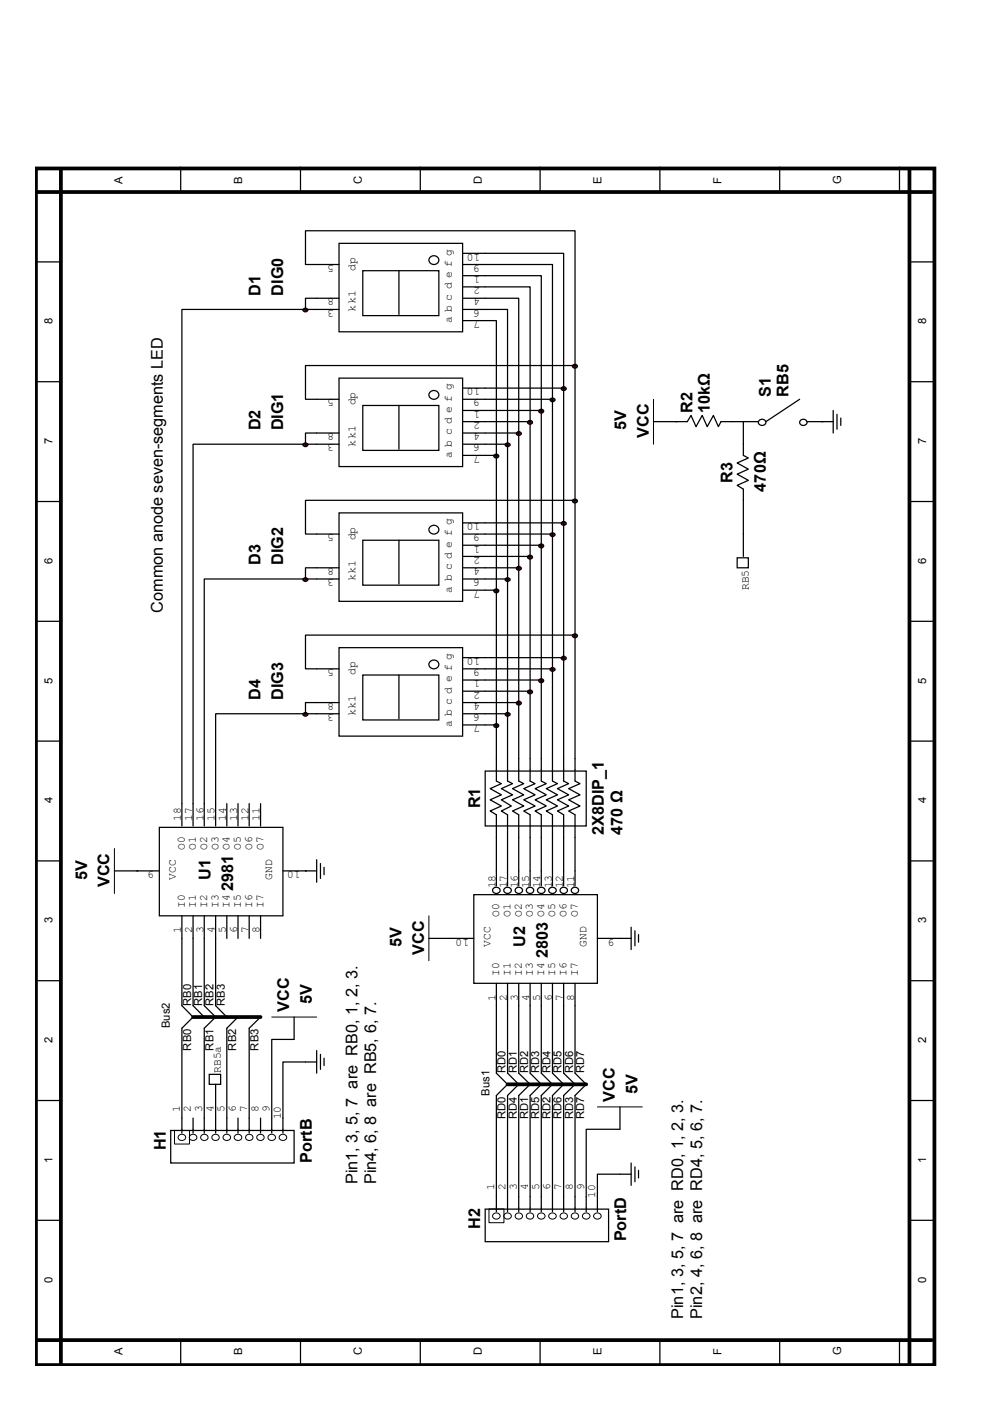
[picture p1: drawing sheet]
<svg xmlns="http://www.w3.org/2000/svg" width="210mm" height="297mm" viewBox="0 0 210 297" stroke-linecap="round" stroke-linejoin="round" font-family="sans-serif">
<path d="M7.6 35.7h190.5v253.7h-190.5zM12.9 36v253.4M192.8 36v253.4M7.6 40.7h190M7.6 284.1h190" fill="none" stroke="#000" stroke-width=".79"/>
<g fill="none" stroke="#000" stroke-width=".26">
<path d="M38.3 35.4v5.3M63.7 35.4v5.3M89.1 35.4v5.3M114.5 35.4v5.3M139.9 35.4v5.3M165.3 35.4v5.3M190.7 35.4v5.3M7.6 55.5h5.3M67.1 56.1h4.8M71.9 51.6h26.2v18.7h-26.2zM76.9 57.4h16.1v9.5h-16.1zM84.6 57.4v9.3"/>
<path d="M91.3 54.5a1.02 1.02 0 0 1 1.4-.1 1.02 1.02 0 0 1 0 1.5 1.02 1.02 0 0 1-1.4-.1 .83 .83 0 0 1 0-1.3zM98.1 58.5h4.8M98.1 56.1h4.8M98.1 53.7h4.8M192.8 55.5h5.3M67.1 65.6h4.8M67.1 63.2h4.8M98.1 60.8h4.8M98.1 65.6h4.8M98.1 63.2h4.8M98.1 68h4.8M7.6 80.9h5.3"/>
<path d="M67.1 94.2h4.8M67.1 91.8h4.8M67.1 84.7h4.8M71.9 80.2h26.2v18.7h-26.2zM76.9 86h16.1v9.5h-16.1zM84.6 86v9.2M91.3 83.1a1.02 1.02 0 0 1 1.4-.1 1.02 1.02 0 0 1 0 1.5 1.02 1.02 0 0 1-1.4-.1 .83 .83 0 0 1 0-1.3zM98.1 87h4.8M98.1 89.4h4.8M98.1 94.2h4.8M98.1 91.8h4.8M98.1 84.7h4.8"/>
<path d="M98.1 96.6h4.8M98.1 82.3h4.8M192.8 80.9h5.3M7.6 106.3h5.3M67.1 113.2h4.8M71.9 108.7h26.2v18.8h-26.2zM76.9 114.5h16.1v9.6h-16.1zM84.6 114.5v9.3M91.3 111.6a1.02 1.02 0 0 1 1.4 0 1.02 1.02 0 0 1 0 1.4 1.02 1.02 0 0 1-1.4 0 .83 .83 0 0 1 0-1.4zM98.1 115.6h4.8M98.1 118h4.8M98.1 113.2h4.8"/>
<path d="M98.1 110.9h4.8M192.8 106.3h5.3M7.6 131.7h5.3M67.1 122.8h4.8M67.1 120.4h4.8M71.9 137.3h26.2v18.8h-26.2zM98.1 139.4h4.8M98.1 122.8h4.8M98.1 120.4h4.8M98.1 125.1h4.8M192.8 131.7h5.3M7.6 157.1h5.3"/>
<path d="M67.1 151.3h4.8M67.1 149h4.8M67.1 141.8h4.8M76.9 143.1h16.1v9.5h-16.1zM84.6 143.1v9.3M91.3 140.2a1.02 1.02 0 0 1 1.4-.1 1.02 1.02 0 0 1 0 1.5 1.02 1.02 0 0 1-1.4-.1 .83 .83 0 0 1 0-1.3zM98.1 144.2h4.8M98.1 146.5h4.8M98.1 151.3h4.8M98.1 149h4.8M98.1 141.8h4.8M98.1 153.7h4.8"/>
<path d="M192.8 157.1h5.3M33.8 175.4h26.2v18.8h-26.2zM38.6 170.4v4.7M40.9 170.4v4.7M43.3 170.4v4.7M45.7 170.4v4.7M48.1 170.4v4.7M50.5 170.4v4.7M52.8 170.4v4.7M55.2 170.4v4.7M102.9 163.5h21.4v11.6h-21.4zM105.2 160.9v4.7l1.1 .5-2.4 1.1 2.4 1.3-2.4 1.1 2.4 1.3-2.4 1 1.3 .9v4.7"/>
<path d="M107.6 160.9v4.7l1.1 .5-2.4 1.1 2.4 1.3-2.4 1.1 2.1 1.3-2.1 1 1.3 .9v4.7M110 160.9v4.7l1 .5-2.3 1.1 2.3 1.3-2.3 1.1 2.3 1.3-2.3 1 1.3 .9v4.7M112.4 160.9v4.7l1.1 .5-2.5 1.1 2.5 1.3-2.5 1.1 2.5 1.3-2.5 1 1.4 .9v4.7M114.8 160.9v4.7l1 .5-2.3 1.1 2.3 1.3-2.3 1.1 2.3 1.3-2.3 1 1.3 .9v4.7M117.1 160.9v4.7l1.1 .5-2.4 1.1 2.4 1.3-2.4 1.1 2.4 1.3-2.4 1 1.3 .9v4.7M119.5 160.9v4.7l1.1 .5-2.4 1.1 2.4 1.3-2.4 1.1 2.4 1.3-2.4 1 1.3 .9v4.7M121.9 160.9v4.7l1.1 .5-2.4 1.1 2.4 1.3-2.4 1.1 2.4 1.3-2.4 1 1.3 .9v4.7M7.6 182.5h5.3M29 184.6h4.8M38.6 194.2v4.8M40.9 194.2v4.8M43.3 194.2v4.8"/>
<path d="M45.7 194.2v4.8M48.1 194.2v4.8M50.5 194.2v4.8M52.8 194.2v4.8M55.2 194.2v4.8M60 184.6h4.8M95.7 199h4.8M100.5 189.7h26.2v18.8h-26.2zM104.7 188.3a.71 .71 0 0 1 1.1 0 .71 .71 0 0 1-.3 1.1 .7 .7 0 0 1-.9-.2 .7 .7 0 0 1 .1-.9zM105.2 184.6v3.2M107.1 188.3a.71 .71 0 0 1 1.1 0 .71 .71 0 0 1-.3 1.1 .7 .7 0 0 1-.9-.2 .7 .7 0 0 1 .1-.9zM107.6 184.6v3.2"/>
<path d="M109.4 188.3a.71 .71 0 0 1 1.2 0 .71 .71 0 0 1-.3 1.1 .7 .7 0 0 1-.9-.2 .7 .7 0 0 1 0-.9zM110 184.6v3.2M111.8 188.3a.71 .71 0 0 1 1.1 0 .71 .71 0 0 1-.2 1.1 .7 .7 0 0 1-.9-.2 .7 .7 0 0 1 0-.9zM112.4 184.6v3.2M114.2 188.3a.71 .71 0 0 1 1.1 0 .71 .71 0 0 1-.2 1.1 .7 .7 0 0 1-.9-.2 .7 .7 0 0 1 0-.9zM114.8 184.6v3.2M116.6 188.3a.71 .71 0 0 1 1.1 0 .71 .71 0 0 1-.3 1.1 .7 .7 0 0 1-.8-.2 .7 .7 0 0 1 0-.9zM117.1 184.6v3.2M119 188.3a.71 .71 0 0 1 1.1 0 .71 .71 0 0 1-.3 1.1 .7 .7 0 0 1-.9-.2 .7 .7 0 0 1 .1-.9zM119.5 184.6v3.2M121.3 188.3a.71 .71 0 0 1 1.1 0 .71 .71 0 0 1-.2 1.1 .7 .7 0 0 1-.9-.2 .7 .7 0 0 1 0-.9zM121.9 184.6v3.2"/>
<path d="M126.7 199h4.7M192.8 182.5h5.3M7.6 207.9h5.3M105.2 208.5v4.7M107.6 208.5v4.7M110 208.5v4.7M112.4 208.5v4.7M114.8 208.5v4.7M117.1 208.5v4.7M119.5 208.5v4.7M121.9 208.5v4.7M192.8 207.9h5.3"/>
<path d="M7.6 233.3h5.3M192.8 233.3h5.3M7.6 258.7h5.3M192.8 258.7h5.3M38.3 284.1v5.3M63.7 284.1v5.3M89.1 284.1v5.3M114.5 284.1v5.3M139.9 284.1v5.3M165.3 284.1v5.3M190.7 284.1v5.3"/>
</g>
<path d="M104.8 125.1a.59 .59 0 0 1 .9 .2 .5 .5 0 0 1-.5 .4 .5 .5 0 0 1-.4-.6z" fill-rule="evenodd" fill="#f00"/>
<path d="M104.8 125.1a.59 .59 0 0 1 .9 .2 .5 .5 0 0 1-.5 .4 .5 .5 0 0 1-.4-.6z" fill="none" stroke="#000" stroke-width=".26"/>
<path d="M104.8 96.5a.59 .59 0 0 1 .9 .2 .5 .5 0 0 1-.5 .4 .5 .5 0 0 1-.4-.6z" fill-rule="evenodd" fill="#f00"/>
<path d="M104.8 96.5a.59 .59 0 0 1 .9 .2 .5 .5 0 0 1-.5 .4 .5 .5 0 0 1-.4-.6z" fill="none" stroke="#000" stroke-width=".26"/>
<path d="M107.2 94.1a.5 .5 0 0 1 .6-.2 .5 .5 0 0 1 .3 .6 .59 .59 0 0 1-1-.2z" fill-rule="evenodd" fill="#f00"/>
<path d="M107.2 94.1a.5 .5 0 0 1 .6-.2 .5 .5 0 0 1 .3 .6 .59 .59 0 0 1-1-.2z" fill="none" stroke="#000" stroke-width=".26"/>
<path d="M107.2 122.7a.5 .5 0 0 1 .6-.2 .5 .5 0 0 1 .3 .6 .59 .59 0 0 1-1-.2z" fill-rule="evenodd" fill="#f00"/>
<path d="M107.2 122.7a.5 .5 0 0 1 .6-.2 .5 .5 0 0 1 .3 .6 .59 .59 0 0 1-1-.2z" fill="none" stroke="#000" stroke-width=".26"/>
<path d="M109.5 91.7a.5 .5 0 0 1 .7-.2 .5 .5 0 0 1 .3 .6 .59 .59 0 0 1-1-.2z" fill-rule="evenodd" fill="#f00"/>
<path d="M109.5 91.7a.5 .5 0 0 1 .7-.2 .5 .5 0 0 1 .3 .6 .59 .59 0 0 1-1-.2z" fill="none" stroke="#000" stroke-width=".26"/>
<path d="M109.5 120.3a.5 .5 0 0 1 .7-.2 .5 .5 0 0 1 .3 .6 .59 .59 0 0 1-1-.2z" fill-rule="evenodd" fill="#f00"/>
<path d="M109.5 120.3a.5 .5 0 0 1 .7-.2 .5 .5 0 0 1 .3 .6 .59 .59 0 0 1-1-.2z" fill="none" stroke="#000" stroke-width=".26"/>
<path d="M111.9 89.3a.57 .57 0 0 1 1 .3 .5 .5 0 0 1-.6 .3 .5 .5 0 0 1-.4-.6z" fill-rule="evenodd" fill="#f00"/>
<path d="M111.9 89.3a.57 .57 0 0 1 1 .3 .5 .5 0 0 1-.6 .3 .5 .5 0 0 1-.4-.6z" fill="none" stroke="#000" stroke-width=".26"/>
<path d="M111.9 117.9a.57 .57 0 0 1 1 .2 .5 .5 0 0 1-.6 .4 .5 .5 0 0 1-.4-.6z" fill-rule="evenodd" fill="#f00"/>
<path d="M111.9 117.9a.57 .57 0 0 1 1 .2 .5 .5 0 0 1-.6 .4 .5 .5 0 0 1-.4-.6z" fill="none" stroke="#000" stroke-width=".26"/>
<path d="M114.3 87a.59 .59 0 0 1 1 .2 .5 .5 0 0 1-.6 .4 .5 .5 0 0 1-.4-.6z" fill-rule="evenodd" fill="#f00"/>
<path d="M114.3 87a.59 .59 0 0 1 1 .2 .5 .5 0 0 1-.6 .4 .5 .5 0 0 1-.4-.6z" fill="none" stroke="#000" stroke-width=".26"/>
<path d="M114.3 115.5a.59 .59 0 0 1 1 .2 .5 .5 0 0 1-.6 .4 .5 .5 0 0 1-.4-.6z" fill-rule="evenodd" fill="#f00"/>
<path d="M114.3 115.5a.59 .59 0 0 1 1 .2 .5 .5 0 0 1-.6 .4 .5 .5 0 0 1-.4-.6z" fill="none" stroke="#000" stroke-width=".26"/>
<path d="M116.7 84.6a.5 .5 0 0 1 .6-.2 .5 .5 0 0 1 .3 .6 .59 .59 0 0 1-1-.2z" fill-rule="evenodd" fill="#f00"/>
<path d="M116.7 84.6a.5 .5 0 0 1 .6-.2 .5 .5 0 0 1 .3 .6 .59 .59 0 0 1-1-.2z" fill="none" stroke="#000" stroke-width=".26"/>
<path d="M116.7 113.2a.5 .5 0 0 1 .6-.2 .5 .5 0 0 1 .3 .6 .59 .59 0 0 1-1-.2z" fill-rule="evenodd" fill="#f00"/>
<path d="M116.7 113.2a.5 .5 0 0 1 .6-.2 .5 .5 0 0 1 .3 .6 .59 .59 0 0 1-1-.2z" fill="none" stroke="#000" stroke-width=".26"/>
<path d="M119.1 82.2a.5 .5 0 0 1 .6-.2 .5 .5 0 0 1 .3 .6 .59 .59 0 0 1-1-.2z" fill-rule="evenodd" fill="#f00"/>
<path d="M119.1 82.2a.5 .5 0 0 1 .6-.2 .5 .5 0 0 1 .3 .6 .59 .59 0 0 1-1-.2z" fill="none" stroke="#000" stroke-width=".26"/>
<path d="M119.1 110.8a.5 .5 0 0 1 .6-.2 .5 .5 0 0 1 .3 .6 .59 .59 0 0 1-1-.2z" fill-rule="evenodd" fill="#f00"/>
<path d="M119.1 110.8a.5 .5 0 0 1 .6-.2 .5 .5 0 0 1 .3 .6 .59 .59 0 0 1-1-.2z" fill="none" stroke="#000" stroke-width=".26"/>
<path d="M121.4 77.4a.59 .59 0 0 1 1 .2 .5 .5 0 0 1-.6 .4 .5 .5 0 0 1-.4-.6z" fill-rule="evenodd" fill="#f00"/>
<path d="M121.4 77.4a.59 .59 0 0 1 1 .2 .5 .5 0 0 1-.6 .4 .5 .5 0 0 1-.4-.6z" fill="none" stroke="#000" stroke-width=".26"/>
<path d="M121.4 106a.59 .59 0 0 1 1 .2 .5 .5 0 0 1-.6 .4 .5 .5 0 0 1-.4-.6z" fill-rule="evenodd" fill="#f00"/>
<path d="M121.4 106a.59 .59 0 0 1 1 .2 .5 .5 0 0 1-.6 .4 .5 .5 0 0 1-.4-.6z" fill="none" stroke="#000" stroke-width=".26"/>
<path d="M64.3 65.5a.59 .59 0 0 1 1 .2 .5 .5 0 0 1-.6 .4 .5 .5 0 0 1-.4-.6z" fill-rule="evenodd" fill="#f00"/>
<path d="M64.3 65.5a.59 .59 0 0 1 1 .2 .5 .5 0 0 1-.6 .4 .5 .5 0 0 1-.4-.6z" fill="none" stroke="#000" stroke-width=".26"/>
<path d="M64.3 94.1a.59 .59 0 0 1 1 .2 .5 .5 0 0 1-.6 .4 .5 .5 0 0 1-.4-.6z" fill-rule="evenodd" fill="#f00"/>
<path d="M64.3 94.1a.59 .59 0 0 1 1 .2 .5 .5 0 0 1-.6 .4 .5 .5 0 0 1-.4-.6z" fill="none" stroke="#000" stroke-width=".26"/>
<path d="M64.3 122.7a.59 .59 0 0 1 1 .2 .5 .5 0 0 1-.6 .4 .5 .5 0 0 1-.4-.6z" fill-rule="evenodd" fill="#f00"/>
<path d="M64.3 122.7a.59 .59 0 0 1 1 .2 .5 .5 0 0 1-.6 .4 .5 .5 0 0 1-.4-.6z" fill="none" stroke="#000" stroke-width=".26"/>
<path d="M64.3 151.3a.59 .59 0 0 1 1 .2 .5 .5 0 0 1-.6 .3 .5 .5 0 0 1-.4-.5z" fill-rule="evenodd" fill="#f00"/>
<g fill="none" stroke="#000" stroke-width=".26">
<path d="M64.3 151.3a.59 .59 0 0 1 1 .2 .5 .5 0 0 1-.6 .3 .5 .5 0 0 1-.4-.5zM24.3 184.6h4.7M64.8 184.6h2.3M67.1 182.3v4.8M67.9 183.1v3.2M68.7 183.9v1.6M90.9 199h4.8M131.4 199h2.4M133.8 196.6v4.7M134.6 197.3v3.2M135.4 198.2v1.6M62.4 215.6v4.8"/>
<path d="M36.2 239.7h26.2v6.9h-26.2zM38.6 237.1v3.1M40.9 237.1v3.1M43.3 237.1v3.1M45.7 237.1v3.1M48.1 237.1v3.1M50.5 237.1v3.1M52.8 237.1v3.1M55.2 237.1v3.1M57.6 237.1v3.1M60 237.1v3.1M64.8 225.2h2.3"/>
<path d="M67.1 222.7v4.8M67.9 223.6v3.1M68.7 224.4v1.5M131.4 234.7v4.7M102.9 256.4h26.1v6.9h-26.1zM105.2 253.7v3.2M107.6 253.7v3.2M110 253.7v3.2M112.4 253.7v3.2M114.8 253.7v3.2M117.1 253.7v3.2M119.5 253.7v3.2"/>
<path d="M121.9 253.7v3.2M124.3 253.7v3.2M126.7 253.7v3.2M131.4 249h2.4M133.8 246.6v4.7M134.6 247.4v3.2M135.4 248.1v1.7"/>
</g>
<g fill="none" stroke="#000" stroke-width=".21">
<path d="M24.3 179.9v9.5M90.9 194.2v9.5M57.6 215.6h9.5M37 239.7h3.2v2.9h-3.2zM126.7 234.7h9.5M38 240.7a.71 .71 0 0 1 1.1 0 .71 .71 0 0 1-.2 1.1 .7 .7 0 0 1-.9-.2 .7 .7 0 0 1 0-.9zM40.4 240.7a.71 .71 0 0 1 1.1 0 .71 .71 0 0 1-.3 1.1 .7 .7 0 0 1-.9-.2 .7 .7 0 0 1 .1-.9zM42.8 240.7a.71 .71 0 0 1 1.1 0 .71 .71 0 0 1-.3 1.1 .69 .69 0 0 1-.9-.2 .69 .69 0 0 1 .1-.9zM45.1 240.7a.71 .71 0 0 1 1.2 0 .71 .71 0 0 1-.3 1.1 .7 .7 0 0 1-.9-.2 .7 .7 0 0 1 0-.9zM47.5 240.7a.71 .71 0 0 1 1.1 0 .71 .71 0 0 1-.2 1.1 .7 .7 0 0 1-.9-.2 .7 .7 0 0 1 0-.9zM49.9 240.7a.71 .71 0 0 1 1.1 0 .71 .71 0 0 1-.2 1.1 .7 .7 0 0 1-.9-.2 .7 .7 0 0 1 0-.9zM52.3 240.7a.71 .71 0 0 1 1.1 0 .71 .71 0 0 1-.2 1.1 .69 .69 0 0 1-.9-.2 .69 .69 0 0 1 0-.9z"/>
<path d="M54.7 240.7a.71 .71 0 0 1 1.1 0 .71 .71 0 0 1-.3 1.1 .7 .7 0 0 1-.9-.2 .7 .7 0 0 1 .1-.9zM57 240.7a.71 .71 0 0 1 1.2 0 .71 .71 0 0 1-.3 1.1 .7 .7 0 0 1-.9-.2 .7 .7 0 0 1 0-.9zM59.4 240.7a.71 .71 0 0 1 1.1 0 .71 .71 0 0 1-.2 1.1 .7 .7 0 0 1-.9-.2 .7 .7 0 0 1 0-.9zM103.7 256.3h3.1v2.9h-3.1zM104.7 257.4a.71 .71 0 0 1 1.1-.1 .71 .71 0 0 1-.3 1.1 .7 .7 0 0 1-.9-.1 .7 .7 0 0 1 .1-.9zM107.1 257.4a.71 .71 0 0 1 1.1-.1 .71 .71 0 0 1-.3 1.1 .69 .69 0 0 1-.9-.1 .69 .69 0 0 1 .1-.9zM109.4 257.4a.7 .7 0 0 1 1.1-.1 .7 .7 0 0 1-.2 1.1 .69 .69 0 0 1-.9-.1 .69 .69 0 0 1 0-.9zM111.8 257.4a.71 .71 0 0 1 1.1-.1 .71 .71 0 0 1-.2 1.1 .7 .7 0 0 1-.9-.1 .7 .7 0 0 1 0-.9zM114.2 257.4a.71 .71 0 0 1 1.1-.1 .71 .71 0 0 1-.2 1.1 .7 .7 0 0 1-.9-.1 .7 .7 0 0 1 0-.9zM116.6 257.4a.71 .71 0 0 1 1.1-.1 .71 .71 0 0 1-.3 1.1 .69 .69 0 0 1-.8-.1 .69 .69 0 0 1 0-.9zM119 257.4a.7 .7 0 0 1 1.1-.1 .7 .7 0 0 1-.3 1.1 .69 .69 0 0 1-.9-.1 .69 .69 0 0 1 .1-.9zM121.3 257.4a.71 .71 0 0 1 1.1-.1 .71 .71 0 0 1-.2 1.1 .7 .7 0 0 1-.9-.1 .7 .7 0 0 1 0-.9z"/>
<path d="M123.7 257.4a.71 .71 0 0 1 1.1-.1 .71 .71 0 0 1-.2 1.1 .7 .7 0 0 1-.9-.1 .7 .7 0 0 1 0-.9zM126.1 257.4a.71 .71 0 0 1 1.1-.1 .71 .71 0 0 1-.2 1.1 .69 .69 0 0 1-.9-.1 .69 .69 0 0 1 0-.9z"/>
</g>
<path d="M104.8 153.6a.59 .59 0 0 1 .9 .2 .5 .5 0 0 1-.5 .4 .5 .5 0 0 1-.4-.6z" fill-rule="evenodd" fill="#f00"/>
<path d="M104.8 153.6a.59 .59 0 0 1 .9 .2 .5 .5 0 0 1-.5 .4 .5 .5 0 0 1-.4-.6z" fill="none" stroke="#000" stroke-width=".26"/>
<path d="M107.2 151.3a.5 .5 0 0 1 .6-.2 .5 .5 0 0 1 .3 .6 .59 .59 0 0 1-1-.2z" fill-rule="evenodd" fill="#f00"/>
<path d="M107.2 151.3a.5 .5 0 0 1 .6-.2 .5 .5 0 0 1 .3 .6 .59 .59 0 0 1-1-.2z" fill="none" stroke="#000" stroke-width=".26"/>
<path d="M109.5 148.9a.5 .5 0 0 1 .7-.2 .5 .5 0 0 1 .3 .6 .59 .59 0 0 1-1-.2z" fill-rule="evenodd" fill="#f00"/>
<path d="M109.5 148.9a.5 .5 0 0 1 .7-.2 .5 .5 0 0 1 .3 .6 .59 .59 0 0 1-1-.2z" fill="none" stroke="#000" stroke-width=".26"/>
<path d="M111.9 146.5a.57 .57 0 0 1 1 .2 .5 .5 0 0 1-.6 .4 .5 .5 0 0 1-.4-.6z" fill-rule="evenodd" fill="#f00"/>
<path d="M111.9 146.5a.57 .57 0 0 1 1 .2 .5 .5 0 0 1-.6 .4 .5 .5 0 0 1-.4-.6z" fill="none" stroke="#000" stroke-width=".26"/>
<path d="M114.3 144.1a.59 .59 0 0 1 1 .2 .5 .5 0 0 1-.6 .4 .5 .5 0 0 1-.4-.6z" fill-rule="evenodd" fill="#f00"/>
<path d="M114.3 144.1a.59 .59 0 0 1 1 .2 .5 .5 0 0 1-.6 .4 .5 .5 0 0 1-.4-.6z" fill="none" stroke="#000" stroke-width=".26"/>
<path d="M116.7 141.7a.5 .5 0 0 1 .6-.2 .5 .5 0 0 1 .3 .6 .59 .59 0 0 1-1-.2z" fill-rule="evenodd" fill="#f00"/>
<path d="M116.7 141.7a.5 .5 0 0 1 .6-.2 .5 .5 0 0 1 .3 .6 .59 .59 0 0 1-1-.2z" fill="none" stroke="#000" stroke-width=".26"/>
<path d="M119.1 139.4a.5 .5 0 0 1 .6-.2 .5 .5 0 0 1 .3 .6 .59 .59 0 0 1-1-.2z" fill-rule="evenodd" fill="#f00"/>
<path d="M119.1 139.4a.5 .5 0 0 1 .6-.2 .5 .5 0 0 1 .3 .6 .59 .59 0 0 1-1-.2z" fill="none" stroke="#000" stroke-width=".26"/>
<path d="M121.4 134.6a.59 .59 0 0 1 1 .2 .5 .5 0 0 1-.6 .4 .5 .5 0 0 1-.4-.6z" fill-rule="evenodd" fill="#f00"/>
<g fill="none" stroke="#000" stroke-width=".26">
<path d="M67.1 56.1h-2.3v-7.2h57.1v28.6M102.9 58.5h11.9v28.5M102.9 56.1h14.2v28.6M102.9 53.7h16.6v28.6M64.8 65.6h-26.2v104.8M64.8 65.6h2.3M67.1 63.2h-2.3v2.4M102.9 68h2.3v28.6M102.9 65.6h4.7v28.6M102.9 63.2h7.1v28.6M102.9 60.8h9.5v28.6M121.9 77.5h-57.1v7.2h2.3"/>
<path d="M121.9 77.5v83.4M64.8 94.2h-23.9v76.2M64.8 94.2h2.3M67.1 91.8h-2.3v2.4M102.9 96.6h2.3M102.9 94.2h4.7M102.9 91.8h7.1M102.9 89.4h9.5M102.9 87h11.9M102.9 84.7h14.2M102.9 82.3h16.6M105.2 96.6v64.3"/>
<path d="M107.6 94.2v66.7M110 91.8v69.1M112.4 89.4v71.5M114.8 87v73.9M117.1 84.7v76.2M119.5 82.3v78.6M138.6 89.4h7.1l.8-1.3 1.1 2.4 1.3-2.4 1 2.4 1.4-2.4 1 2.4 .6-1.1h7.9M143.3 89.4h.1M157.6 89.4v7.2l1.1 .5-2.4 1.1 2.4 1.3-2.4 1 2.4 1.3-2.4 1.1 1.3 .8v14.3M161 89.1a.71 .71 0 0 1 1.1 0 .71 .71 0 0 1-.2 1.1 .69 .69 0 0 1-.9-.2 .69 .69 0 0 1 0-.9zM169.5 84.7l-7.1 4.7M169.8 89.1a.7 .7 0 0 1 1.1 0 .7 .7 0 0 1-.3 1.1 .69 .69 0 0 1-.9-.2 .69 .69 0 0 1 .1-.9z"/>
<path d="M171.1 89.4h5.6M174.3 89.4h.1M176.7 87v4.8M177.5 87.8v3.2M178.3 88.6v1.6M102.9 118h9.5M102.9 115.6h11.9M102.9 113.2h14.2M102.9 110.9h16.6M121.9 106.1h-57.1v7.1h2.3M156.3 118.3h2.4v2.1h-2.4zM64.8 122.8h-21.5v47.6"/>
<path d="M64.8 122.8h2.3M67.1 120.4h-2.3v2.4M102.9 125.1h2.3M102.9 122.8h4.7M102.9 120.4h7.1M102.9 139.4h16.6M121.4 134.6a.59 .59 0 0 1 1 .2 .5 .5 0 0 1-.6 .4 .5 .5 0 0 1-.4-.6zM121.9 134.7h-57.1v7.1h2.3M64.8 151.3h-19.1v19.1M64.8 151.3h2.3M67.1 149h-2.3v2.3M102.9 151.3h4.7"/>
<path d="M102.9 153.7h2.3M102.9 149h7.1M102.9 146.5h9.5M102.9 144.2h11.9M102.9 141.8h14.2M105.2 177.5v7.1M107.6 177.5v7.1M110 177.5v7.1M112.4 177.5v7.1M114.8 177.5v7.1M117.1 177.5v7.1M119.5 177.5v7.1"/>
<path d="M121.9 177.5v7.1M29 184.6h.1M38.6 199v14.2l2.3 2.4-2.3 2.4v19.1M40.9 199v14.2l2.4 2.4M43.3 199v14.2l2.4 2.4-2.4 2.4v19.1M45.7 199v14.2l2.4 2.4M64.8 184.6h.1M50.5 215.6l-2.4 2.4v19.1M55.2 215.6l-2.4 2.4v19.1M105.2 213.2v14.3l2.4 2.4-2.4 2.4v21.4M107.6 213.2v14.3l2.4 2.4-2.4 2.4v21.4M110 213.2v14.3l2.4 2.4-2.4 2.4v21.4"/>
<path d="M112.4 213.2v14.3l2.4 2.4-2.4 2.4v21.4M114.8 213.2v14.3l2.3 2.4-2.3 2.4v21.4M117.1 213.2v14.3l2.4 2.4-2.4 2.4v21.4M119.5 213.2v14.3l2.4 2.4-2.4 2.4v21.4M121.9 213.2v14.3l2.4 2.4-2.4 2.4v21.4M44.4 227.8h2.4v2.1h-2.4zM45.7 229.9v7.2M62.4 220.4h-4.8v16.7M64.8 225.2h-4.8v11.9M131.4 239.4h-7.1v14.3M131.4 249h-4.7v4.7"/>
</g>
<path d="M40.9 215.6h14.3M107.6 229.9h16.7" fill="none" stroke="#000" stroke-width=".79"/>
<path d="M138.6 84.7v9.5" fill="none" stroke="#000" stroke-width=".21"/>
<g font-size="3.4">
<text x="55.2" y="62.7" transform="rotate(-90 55.2 62.7)">D1</text>
<text x="60" y="62.7" transform="rotate(-90 60 62.7)">DIG0</text>
<text x="146.8" y="87.5" transform="rotate(-90 146.8 87.5)">R2</text>
<text x="150.5" y="87.5" transform="rotate(-90 150.5 87.5)">10kΩ</text>
<text x="163.4" y="84.1" transform="rotate(-90 163.4 84.1)">S1</text>
<text x="167.2" y="84.1" transform="rotate(-90 167.2 84.1)">RB5</text>
<text x="55.2" y="91.3" transform="rotate(-90 55.2 91.3)">D2</text>
<text x="60" y="91.3" transform="rotate(-90 60 91.3)">DIG1</text>
<text x="132.8" y="91.3" transform="rotate(-90 132.8 91.3)">5V</text>
<text x="137.5" y="92.8" transform="rotate(-90 137.5 92.8)">VCC</text>
<text x="155.3" y="102.4" transform="rotate(-90 155.3 102.4)">R3</text>
<text x="162.4" y="104.2" transform="rotate(-90 162.4 104.2)">470Ω</text>
<text x="55.2" y="119.8" transform="rotate(-90 55.2 119.8)">D3</text>
<text x="60" y="119.8" transform="rotate(-90 60 119.8)">DIG2</text>
<text x="34.5" y="129.9" transform="rotate(-90 34.5 129.9)">Common anode seven-segments LED</text>
<text x="55.2" y="148.4" transform="rotate(-90 55.2 148.4)">D4</text>
<text x="60" y="148.4" transform="rotate(-90 60 148.4)">DIG3</text>
<text x="101.8" y="171.4" transform="rotate(-90 101.8 171.4)">R1</text>
<text x="128" y="177" transform="rotate(-90 128 177)">2X8DIP_1</text>
<text x="132" y="177" transform="rotate(-90 132 177)">470 Ω</text>
<text x="18.5" y="186.5" transform="rotate(-90 18.5 186.5)">5V</text>
<text x="23.2" y="188.1" transform="rotate(-90 23.2 188.1)">VCC</text>
<text x="44.7" y="186.5" transform="rotate(-90 44.7 186.5)">U1</text>
<text x="49.4" y="188.9" transform="rotate(-90 49.4 188.9)">2981</text>
<text x="85.1" y="200.8" transform="rotate(-90 85.1 200.8)">5V</text>
<text x="89.9" y="202.4" transform="rotate(-90 89.9 202.4)">VCC</text>
<text x="111.3" y="200.8" transform="rotate(-90 111.3 200.8)">U2</text>
<text x="116.1" y="203.1" transform="rotate(-90 116.1 203.1)">2803</text>
<text x="61.3" y="214.5" transform="rotate(-90 61.3 214.5)">VCC</text>
<text x="66.1" y="213" transform="rotate(-90 66.1 213)">5V</text>
<text x="130.4" y="233.6" transform="rotate(-90 130.4 233.6)">VCC</text>
<text x="135.2" y="232" transform="rotate(-90 135.2 232)">5V</text>
<text x="35.1" y="243.9" transform="rotate(-90 35.1 243.9)">H1</text>
<text x="66.1" y="246.5" transform="rotate(-90 66.1 246.5)">PortB</text>
<text x="75.8" y="251.1" transform="rotate(-90 75.8 251.1)">Pin1, 3, 5, 7 are RB0, 1, 2, 3.</text>
<text x="79.8" y="251.1" transform="rotate(-90 79.8 251.1)">Pin4, 6, 8 are RB5, 6, 7.</text>
<text x="101.8" y="260.6" transform="rotate(-90 101.8 260.6)">H2</text>
<text x="132.8" y="263.2" transform="rotate(-90 132.8 263.2)">PortD</text>
<text x="144.9" y="279.6" transform="rotate(-90 144.9 279.6)">Pin1, 3, 5, 7 are RD0, 1, 2, 3.</text>
<text x="148.8" y="279.6" transform="rotate(-90 148.8 279.6)">Pin2, 4, 6, 8 are RD4, 5, 6, 7.</text>
</g>
<g font-size="2.4">
<text x="26" y="39.1" transform="rotate(-90 26 39.1)">A</text>
<text x="51.4" y="39.1" transform="rotate(-90 51.4 39.1)">B</text>
<text x="76.8" y="39.1" transform="rotate(-90 76.8 39.1)">C</text>
<text x="102.2" y="39.1" transform="rotate(-90 102.2 39.1)">D</text>
<text x="127.6" y="39.1" transform="rotate(-90 127.6 39.1)">E</text>
<text x="153" y="39.1" transform="rotate(-90 153 39.1)">F</text>
<text x="178.4" y="39.1" transform="rotate(-90 178.4 39.1)">G</text>
<text x="101.8" y="53.8" transform="rotate(-180 101.8 53.8)">10</text>
<text x="70.9" y="56.1" transform="rotate(-180 70.9 56.1)">5</text>
<text x="75.4" y="57.4" transform="rotate(-90 75.4 57.4)">dp</text>
<text x="101.8" y="58.5" transform="rotate(-180 101.8 58.5)">1</text>
<text x="101.8" y="56.1" transform="rotate(-180 101.8 56.1)">9</text>
<text x="70.9" y="65.6" transform="rotate(-180 70.9 65.6)">3</text>
<text x="70.9" y="63.3" transform="rotate(-180 70.9 63.3)">8</text>
<text x="101.8" y="60.9" transform="rotate(-180 101.8 60.9)">2</text>
<text x="101.8" y="63.3" transform="rotate(-180 101.8 63.3)">4</text>
<text x="101.8" y="65.6" transform="rotate(-180 101.8 65.6)">6</text>
<text x="11.1" y="68.7" transform="rotate(-90 11.1 68.7)">8</text>
<text x="75.4" y="66.1" transform="rotate(-90 75.4 66.1)">kk1</text>
<text x="95.8" y="68.5" transform="rotate(-90 95.8 68.5)">a b c d e f g</text>
<text x="101.8" y="68.1" transform="rotate(-180 101.8 68.1)">7</text>
<text x="196.3" y="68.7" transform="rotate(-90 196.3 68.7)">8</text>
<text x="101.8" y="82.3" transform="rotate(-180 101.8 82.3)">10</text>
<text x="70.9" y="84.7" transform="rotate(-180 70.9 84.7)">5</text>
<text x="75.4" y="86" transform="rotate(-90 75.4 86)">dp</text>
<text x="101.8" y="87.1" transform="rotate(-180 101.8 87.1)">1</text>
<text x="101.8" y="89.5" transform="rotate(-180 101.8 89.5)">2</text>
<text x="101.8" y="84.7" transform="rotate(-180 101.8 84.7)">9</text>
<text x="11.1" y="94.1" transform="rotate(-90 11.1 94.1)">7</text>
<text x="70.9" y="94.2" transform="rotate(-180 70.9 94.2)">3</text>
<text x="70.9" y="91.9" transform="rotate(-180 70.9 91.9)">8</text>
<text x="75.4" y="94.7" transform="rotate(-90 75.4 94.7)">kk1</text>
<text x="101.8" y="91.9" transform="rotate(-180 101.8 91.9)">4</text>
<text x="101.8" y="94.2" transform="rotate(-180 101.8 94.2)">6</text>
<text x="196.3" y="94.1" transform="rotate(-90 196.3 94.1)">7</text>
<text x="95.8" y="97.1" transform="rotate(-90 95.8 97.1)">a b c d e f g</text>
<text x="101.8" y="96.6" transform="rotate(-180 101.8 96.6)">7</text>
<text x="70.9" y="113.3" transform="rotate(-180 70.9 113.3)">5</text>
<text x="101.8" y="113.3" transform="rotate(-180 101.8 113.3)">9</text>
<text x="101.8" y="110.9" transform="rotate(-180 101.8 110.9)">10</text>
<text x="11.1" y="119.5" transform="rotate(-90 11.1 119.5)">6</text>
<text x="75.4" y="114.5" transform="rotate(-90 75.4 114.5)">dp</text>
<text x="101.8" y="115.7" transform="rotate(-180 101.8 115.7)">1</text>
<text x="101.8" y="118.1" transform="rotate(-180 101.8 118.1)">2</text>
<text x="196.3" y="119.5" transform="rotate(-90 196.3 119.5)">6</text>
<text x="70.9" y="122.8" transform="rotate(-180 70.9 122.8)">3</text>
<text x="70.9" y="120.4" transform="rotate(-180 70.9 120.4)">8</text>
<text x="75.4" y="123.3" transform="rotate(-90 75.4 123.3)">kk1</text>
<text x="95.8" y="125.6" transform="rotate(-90 95.8 125.6)">a b c d e f g</text>
<text x="101.8" y="120.4" transform="rotate(-180 101.8 120.4)">4</text>
<text x="101.8" y="122.8" transform="rotate(-180 101.8 122.8)">6</text>
<text x="101.8" y="125.2" transform="rotate(-180 101.8 125.2)">7</text>
<text x="158.7" y="125.1" transform="rotate(-90 158.7 125.1)">RB5</text>
<text x="70.9" y="141.8" transform="rotate(-180 70.9 141.8)">5</text>
<text x="75.4" y="143.1" transform="rotate(-90 75.4 143.1)">dp</text>
<text x="101.8" y="141.8" transform="rotate(-180 101.8 141.8)">9</text>
<text x="101.8" y="139.5" transform="rotate(-180 101.8 139.5)">10</text>
<text x="11.1" y="144.9" transform="rotate(-90 11.1 144.9)">5</text>
<text x="70.9" y="149" transform="rotate(-180 70.9 149)">8</text>
<text x="101.8" y="144.3" transform="rotate(-180 101.8 144.3)">1</text>
<text x="101.8" y="146.6" transform="rotate(-180 101.8 146.6)">2</text>
<text x="101.8" y="149" transform="rotate(-180 101.8 149)">4</text>
<text x="196.3" y="144.9" transform="rotate(-90 196.3 144.9)">5</text>
<text x="70.9" y="151.4" transform="rotate(-180 70.9 151.4)">3</text>
<text x="75.4" y="151.8" transform="rotate(-90 75.4 151.8)">kk1</text>
<text x="95.8" y="154.2" transform="rotate(-90 95.8 154.2)">a b c d e f g</text>
<text x="101.8" y="151.4" transform="rotate(-180 101.8 151.4)">6</text>
<text x="101.8" y="153.8" transform="rotate(-180 101.8 153.8)">7</text>
<text x="11.1" y="170.3" transform="rotate(-90 11.1 170.3)">4</text>
<text x="196.3" y="170.3" transform="rotate(-90 196.3 170.3)">4</text>
<text x="38.4" y="174.1" transform="rotate(-90 38.4 174.1)">18</text>
<text x="40.8" y="174.1" transform="rotate(-90 40.8 174.1)">17</text>
<text x="43.1" y="174.1" transform="rotate(-90 43.1 174.1)">16</text>
<text x="45.5" y="174.1" transform="rotate(-90 45.5 174.1)">15</text>
<text x="47.9" y="174.1" transform="rotate(-90 47.9 174.1)">14</text>
<text x="50.3" y="174.1" transform="rotate(-90 50.3 174.1)">13</text>
<text x="52.7" y="174.1" transform="rotate(-90 52.7 174.1)">12</text>
<text x="55" y="174.1" transform="rotate(-90 55 174.1)">11</text>
<text x="32.8" y="184.7" transform="rotate(-180 32.8 184.7)">9</text>
<text x="39.2" y="180.2" transform="rotate(-90 39.2 180.2)">O0</text>
<text x="41.5" y="180.2" transform="rotate(-90 41.5 180.2)">O1</text>
<text x="43.9" y="180.2" transform="rotate(-90 43.9 180.2)">O2</text>
<text x="46.3" y="180.2" transform="rotate(-90 46.3 180.2)">O3</text>
<text x="48.7" y="180.2" transform="rotate(-90 48.7 180.2)">O4</text>
<text x="51.1" y="180.2" transform="rotate(-90 51.1 180.2)">O5</text>
<text x="53.5" y="180.2" transform="rotate(-90 53.5 180.2)">O6</text>
<text x="55.8" y="180.2" transform="rotate(-90 55.8 180.2)">O7</text>
<text x="63.7" y="184.7" transform="rotate(-180 63.7 184.7)">10</text>
<text x="37.3" y="186.5" transform="rotate(-90 37.3 186.5)">VCC</text>
<text x="57.7" y="186.5" transform="rotate(-90 57.7 186.5)">GND</text>
<text x="105" y="188.3" transform="rotate(-90 105 188.3)">18</text>
<text x="107.4" y="188.3" transform="rotate(-90 107.4 188.3)">17</text>
<text x="109.8" y="188.3" transform="rotate(-90 109.8 188.3)">16</text>
<text x="112.2" y="188.3" transform="rotate(-90 112.2 188.3)">15</text>
<text x="114.6" y="188.3" transform="rotate(-90 114.6 188.3)">14</text>
<text x="117" y="188.3" transform="rotate(-90 117 188.3)">13</text>
<text x="119.3" y="188.3" transform="rotate(-90 119.3 188.3)">12</text>
<text x="121.7" y="188.3" transform="rotate(-90 121.7 188.3)">11</text>
<text x="11.1" y="195.7" transform="rotate(-90 11.1 195.7)">3</text>
<text x="38.4" y="197.9" transform="rotate(-90 38.4 197.9)">1</text>
<text x="39.2" y="192.6" transform="rotate(-90 39.2 192.6)">I0</text>
<text x="40.8" y="197.9" transform="rotate(-90 40.8 197.9)">2</text>
<text x="41.5" y="192.6" transform="rotate(-90 41.5 192.6)">I1</text>
<text x="43.1" y="197.9" transform="rotate(-90 43.1 197.9)">3</text>
<text x="43.9" y="192.6" transform="rotate(-90 43.9 192.6)">I2</text>
<text x="45.5" y="197.9" transform="rotate(-90 45.5 197.9)">4</text>
<text x="46.3" y="192.6" transform="rotate(-90 46.3 192.6)">I3</text>
<text x="47.9" y="197.9" transform="rotate(-90 47.9 197.9)">5</text>
<text x="48.7" y="192.6" transform="rotate(-90 48.7 192.6)">I4</text>
<text x="50.3" y="197.9" transform="rotate(-90 50.3 197.9)">6</text>
<text x="51.1" y="192.6" transform="rotate(-90 51.1 192.6)">I5</text>
<text x="52.7" y="197.9" transform="rotate(-90 52.7 197.9)">7</text>
<text x="53.5" y="192.6" transform="rotate(-90 53.5 192.6)">I6</text>
<text x="55" y="197.9" transform="rotate(-90 55 197.9)">8</text>
<text x="55.8" y="192.6" transform="rotate(-90 55.8 192.6)">I7</text>
<text x="105.8" y="194.4" transform="rotate(-90 105.8 194.4)">O0</text>
<text x="108.2" y="194.4" transform="rotate(-90 108.2 194.4)">O1</text>
<text x="110.6" y="194.4" transform="rotate(-90 110.6 194.4)">O2</text>
<text x="113" y="194.4" transform="rotate(-90 113 194.4)">O3</text>
<text x="115.4" y="194.4" transform="rotate(-90 115.4 194.4)">O4</text>
<text x="117.7" y="194.4" transform="rotate(-90 117.7 194.4)">O5</text>
<text x="120.1" y="194.4" transform="rotate(-90 120.1 194.4)">O6</text>
<text x="122.5" y="194.4" transform="rotate(-90 122.5 194.4)">O7</text>
<text x="196.3" y="195.7" transform="rotate(-90 196.3 195.7)">3</text>
<text x="99.4" y="199" transform="rotate(-180 99.4 199)">10</text>
<text x="104" y="200.8" transform="rotate(-90 104 200.8)">VCC</text>
<text x="124.4" y="200.8" transform="rotate(-90 124.4 200.8)">GND</text>
<text x="130.4" y="199" transform="rotate(-180 130.4 199)">9</text>
<text x="105.8" y="206.9" transform="rotate(-90 105.8 206.9)">I0</text>
<text x="108.2" y="206.9" transform="rotate(-90 108.2 206.9)">I1</text>
<text x="110.6" y="206.9" transform="rotate(-90 110.6 206.9)">I2</text>
<text x="113" y="206.9" transform="rotate(-90 113 206.9)">I3</text>
<text x="115.4" y="206.9" transform="rotate(-90 115.4 206.9)">I4</text>
<text x="117.7" y="206.9" transform="rotate(-90 117.7 206.9)">I5</text>
<text x="120.1" y="206.9" transform="rotate(-90 120.1 206.9)">I6</text>
<text x="122.5" y="206.9" transform="rotate(-90 122.5 206.9)">I7</text>
<text x="40.5" y="213.2" transform="rotate(-90 40.5 213.2)">RB0</text>
<text x="42.9" y="213.2" transform="rotate(-90 42.9 213.2)">RB1</text>
<text x="45.3" y="213.2" transform="rotate(-90 45.3 213.2)">RB2</text>
<text x="47.7" y="213.2" transform="rotate(-90 47.7 213.2)">RB3</text>
<text x="105" y="212.2" transform="rotate(-90 105 212.2)">1</text>
<text x="107.4" y="212.2" transform="rotate(-90 107.4 212.2)">2</text>
<text x="109.8" y="212.2" transform="rotate(-90 109.8 212.2)">3</text>
<text x="112.2" y="212.2" transform="rotate(-90 112.2 212.2)">4</text>
<text x="114.6" y="212.2" transform="rotate(-90 114.6 212.2)">5</text>
<text x="117" y="212.2" transform="rotate(-90 117 212.2)">6</text>
<text x="119.3" y="212.2" transform="rotate(-90 119.3 212.2)">7</text>
<text x="121.7" y="212.2" transform="rotate(-90 121.7 212.2)">8</text>
<text x="11.1" y="221.1" transform="rotate(-90 11.1 221.1)">2</text>
<text x="36" y="218" transform="rotate(-90 36 218)">Bus2</text>
<text x="196.3" y="221.1" transform="rotate(-90 196.3 221.1)">2</text>
<text x="40.5" y="222.7" transform="rotate(-90 40.5 222.7)">RB0</text>
<text x="45.3" y="222.7" transform="rotate(-90 45.3 222.7)">RB1</text>
<text x="46.8" y="227.5" transform="rotate(-90 46.8 227.5)">RB5a</text>
<text x="50" y="222.7" transform="rotate(-90 50 222.7)">RB2</text>
<text x="54.8" y="222.7" transform="rotate(-90 54.8 222.7)">RB3</text>
<text x="107.2" y="227.5" transform="rotate(-90 107.2 227.5)">RD0</text>
<text x="109.6" y="227.5" transform="rotate(-90 109.6 227.5)">RD1</text>
<text x="112" y="227.5" transform="rotate(-90 112 227.5)">RD2</text>
<text x="114.3" y="227.5" transform="rotate(-90 114.3 227.5)">RD3</text>
<text x="116.7" y="227.5" transform="rotate(-90 116.7 227.5)">RD4</text>
<text x="119.1" y="227.5" transform="rotate(-90 119.1 227.5)">RD5</text>
<text x="121.5" y="227.5" transform="rotate(-90 121.5 227.5)">RD6</text>
<text x="123.9" y="227.5" transform="rotate(-90 123.9 227.5)">RD7</text>
<text x="103.8" y="232.3" transform="rotate(-90 103.8 232.3)">Bus1</text>
<text x="38.1" y="235.7" transform="rotate(-90 38.1 235.7)">1</text>
<text x="40.5" y="235.7" transform="rotate(-90 40.5 235.7)">2</text>
<text x="42.9" y="235.7" transform="rotate(-90 42.9 235.7)">3</text>
<text x="45.3" y="235.7" transform="rotate(-90 45.3 235.7)">4</text>
<text x="47.6" y="235.7" transform="rotate(-90 47.6 235.7)">5</text>
<text x="50" y="235.7" transform="rotate(-90 50 235.7)">6</text>
<text x="52.4" y="235.7" transform="rotate(-90 52.4 235.7)">7</text>
<text x="54.8" y="235.7" transform="rotate(-90 54.8 235.7)">8</text>
<text x="57.1" y="235.7" transform="rotate(-90 57.1 235.7)">9</text>
<text x="59.5" y="237.3" transform="rotate(-90 59.5 237.3)">10</text>
<text x="107.2" y="237.3" transform="rotate(-90 107.2 237.3)">RD0</text>
<text x="109.6" y="237.3" transform="rotate(-90 109.6 237.3)">RD4</text>
<text x="112" y="237.3" transform="rotate(-90 112 237.3)">RD1</text>
<text x="114.3" y="237.3" transform="rotate(-90 114.3 237.3)">RD5</text>
<text x="116.7" y="237.3" transform="rotate(-90 116.7 237.3)">RD2</text>
<text x="119.1" y="237.3" transform="rotate(-90 119.1 237.3)">RD6</text>
<text x="121.5" y="237.3" transform="rotate(-90 121.5 237.3)">RD3</text>
<text x="123.9" y="237.3" transform="rotate(-90 123.9 237.3)">RD7</text>
<text x="11.1" y="246.5" transform="rotate(-90 11.1 246.5)">1</text>
<text x="196.3" y="246.5" transform="rotate(-90 196.3 246.5)">1</text>
<text x="104.8" y="252.4" transform="rotate(-90 104.8 252.4)">1</text>
<text x="107.1" y="252.4" transform="rotate(-90 107.1 252.4)">2</text>
<text x="109.6" y="252.4" transform="rotate(-90 109.6 252.4)">3</text>
<text x="111.9" y="252.4" transform="rotate(-90 111.9 252.4)">4</text>
<text x="114.3" y="252.4" transform="rotate(-90 114.3 252.4)">5</text>
<text x="116.7" y="252.4" transform="rotate(-90 116.7 252.4)">6</text>
<text x="119.1" y="252.4" transform="rotate(-90 119.1 252.4)">7</text>
<text x="121.5" y="252.4" transform="rotate(-90 121.5 252.4)">8</text>
<text x="123.8" y="252.4" transform="rotate(-90 123.8 252.4)">9</text>
<text x="126.2" y="253.9" transform="rotate(-90 126.2 253.9)">10</text>
<text x="11.1" y="271.9" transform="rotate(-90 11.1 271.9)">0</text>
<text x="196.3" y="271.9" transform="rotate(-90 196.3 271.9)">0</text>
<text x="26" y="287.3" transform="rotate(-90 26 287.3)">A</text>
<text x="51.4" y="287.3" transform="rotate(-90 51.4 287.3)">B</text>
<text x="76.8" y="287.3" transform="rotate(-90 76.8 287.3)">C</text>
<text x="102.2" y="287.3" transform="rotate(-90 102.2 287.3)">D</text>
<text x="127.6" y="287.3" transform="rotate(-90 127.6 287.3)">E</text>
<text x="153" y="287.3" transform="rotate(-90 153 287.3)">F</text>
<text x="178.4" y="287.3" transform="rotate(-90 178.4 287.3)">G</text>
</g>
</svg>
